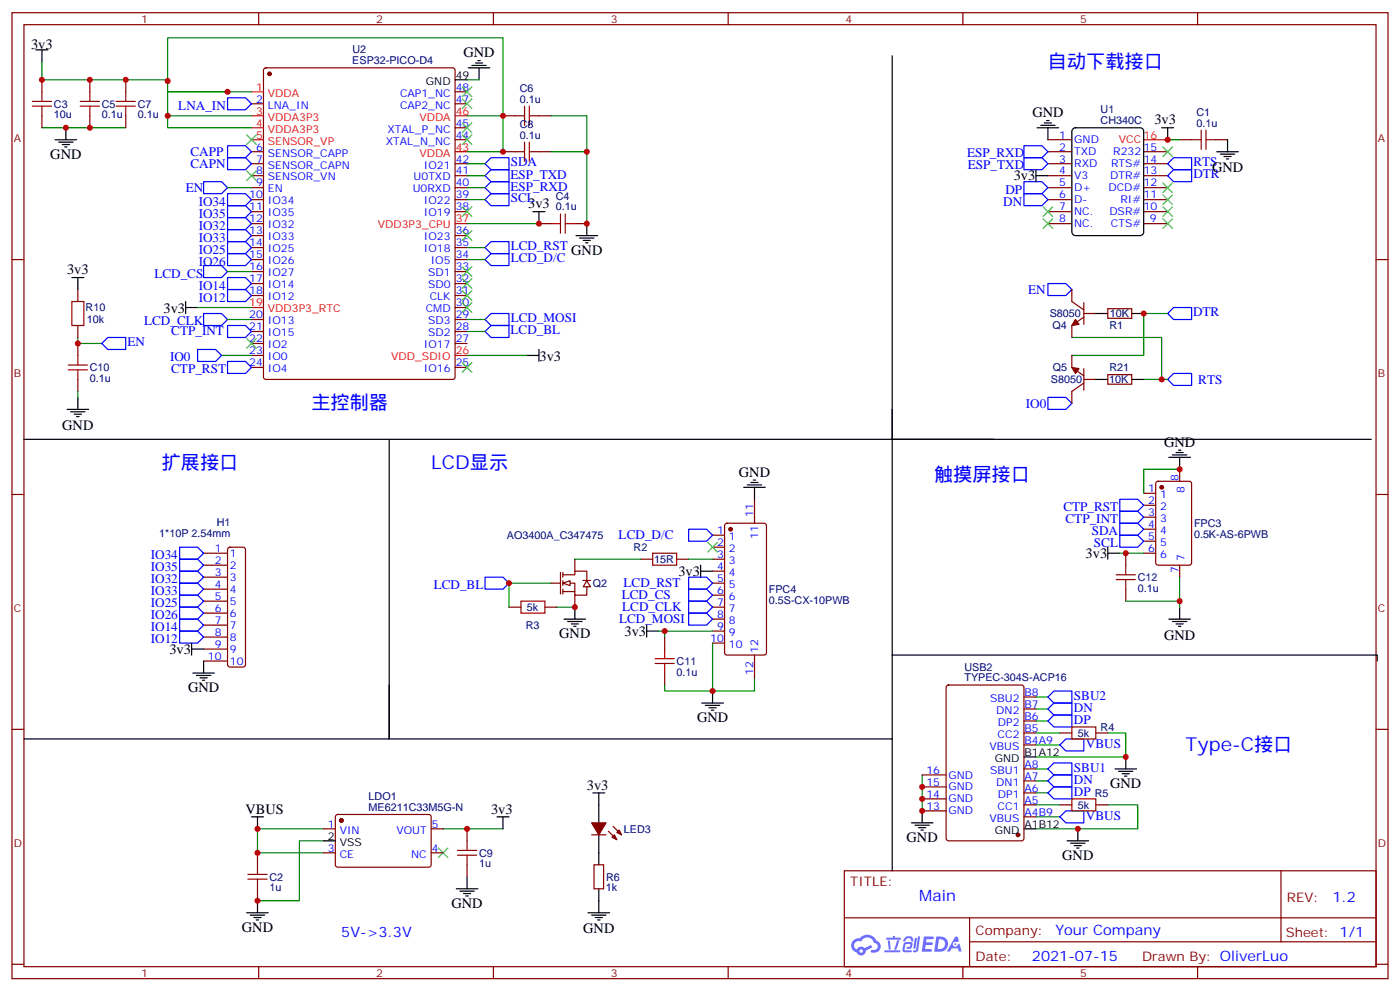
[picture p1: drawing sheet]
<svg xmlns="http://www.w3.org/2000/svg" width="412mm" height="292mm" viewBox="0 0 412 292" stroke-linecap="round" stroke-linejoin="round" font-family="sans-serif">
<g fill="none" stroke="#870000" stroke-width=".35">
<path d="M3.5 3.7h405.4v284.4h-405.4zM7.1 7.3h398.2v277.3h-398.2zM76.2 3.7v3.6M145.3 3.7v3.6M214.5 3.7v3.6M283.6 3.7v3.6M352.8 3.7v3.6M3.5 76.4h3.6M405.3 76.4h3.6M3.5 145.6h3.6M405.3 145.6h3.6M3.5 214.7h3.6"/>
<path d="M405.3 214.7h3.6M248.7 256.3h156.6v28.3h-156.6zM377.3 256.4v20.8M248.7 270.2h156.5M285.6 277.2h119.6M285.6 270.2v14.1M3.5 283.8h3.6M76.2 284.6v3.5M145.3 284.6v3.5M214.5 284.6v3.5M283.6 284.6v3.5M352.8 284.6v3.5"/>
<path d="M405.3 283.8h3.6"/>
</g>
<g fill="#5487ff">
<path d="M272.1 275.7h2.6l.3 .2-.1 .5-2 .1-.1 .9h1.6l.4 .4-.4 .4h-1.7l-.2 1.2h1.8l.3 .4-.2 .3h-2.9z"/>
<path d="M281.4 275.7h.7l.4 1.3-.7 .4a.74 .74 0 0 0-1.1 .3 .74 .74 0 0 0 .5 1 .74 .74 0 0 0 .9-.7l.5-.2 .7 2.3h-.9l-.2-.9h-1.9l-.5 .9h-.9z"/>
<path d="M269.5 276.1h.6l-.4 2.9a.31 .31 0 0 1-.3 .3 .31 .31 0 0 1-.3-.3z"/>
<path d="M270.4 275.6h.6l-.5 4a.89 .89 0 0 1-.7 .7 .89 .89 0 0 1-.9-.3l1-.5z"/>
<path d="M266.8 275.8l.6-.2 1.2 .1 .5 1.3-.6 .1-.4-.9-1 .1a.95 .95 0 0 1-1 .8l-.1-.2z"/>
<path d="M266.4 277.5l1.8-.2a1.04 1.04 0 0 1 .6 1.1 1.04 1.04 0 0 1-.8 .9h-.7a.29 .29 0 0 1-.3-.3 .29 .29 0 0 1 .3-.3h.7l.2-.8h-1.4l-.4 1.8h1.9a.29 .29 0 0 1 .3 .4 .29 .29 0 0 1-.3 .2h-2l-.4-.3 .2-2.1z"/>
<path d="M260.5 279.7h4.4a.3 .3 0 0 1 .3 .3 .3 .3 0 0 1-.3 .3h-4.3z"/>
<path d="M264.3 276.8h.6l-.5 1.7a1.02 1.02 0 0 1-.7 1.1l-.2-.3z"/>
<path d="M261.5 276.8h.6l.3 2.4-.3 .3-.3-.2z"/>
<path d="M261.1 276h1.9l.2-.5h.5l-.1 .5h1.5a.29 .29 0 0 1 .3 .3 .29 .29 0 0 1-.3 .3h-3.9z"/>
<path d="M275.8 275.7l-.6 4.4h1.4a2.27 2.27 0 0 0 2.7-2.2 2.27 2.27 0 0 0-2.7-2.2zM276.6 276.5a1.5 1.5 0 0 1 1.8 1.5 1.5 1.5 0 0 1-1.9 1.4h-.3z"/>
<path d="M251.4 276.8a2.09 2.09 0 0 0 1 3.6 1.37 1.37 0 0 0 1.5 .8 1.37 1.37 0 0 0 1.1-1.4l2-.9-.5-.7-1.8 .9a1.4 1.4 0 0 0-2.3 .4 1.32 1.32 0 0 1-.6-1.8 1.32 1.32 0 0 1 1.9-.5 2.02 2.02 0 0 1 2-1.2 2.02 2.02 0 0 1 1.8 1.6 1.09 1.09 0 0 1 1.1 1.3 1.09 1.09 0 0 1-1.6 .7 .41 .41 0 0 0-.5 .4 .41 .41 0 0 0 .4 .4 1.89 1.89 0 0 0 2.4-1.1 1.89 1.89 0 0 0-1.2-2.5 2.98 2.98 0 0 0-5-.6l-1 .2zM253.2 280a.52 .52 0 0 1 1 0 .52 .52 0 0 1-1 0z"/>
<circle cx="281.4" cy="277.9" r=".28"/>
</g>
<g fill="none" stroke="#000" stroke-width=".35">
<path d="M10.6 14.7h3.5M12.3 14.7v3.5M137.9 20h6.4M139 19.3h4.2M140.1 18.6h2.1M140.8 17.9h.7M141.1 20v3.5M262.8 16.4v112.9h-255.7M19.4 37.6v3.5M134.1 23.5h3.5M305.5 37.6h6.4M306.6 36.9h4.2"/>
<path d="M307.6 36.2h2.1M308.3 35.5h.7M308.7 37.6v3.5M316 38l.8-.4h19l.9 .4 .2 .7v29.6l-.5 .9-.6 .2h-19l-.9-.5-.2-.6v-29.6zM342.2 37.6h3.5M344 37.6v3.5M16.2 41.1h6.4M17.3 41.8h4.2M18.3 42.5h2.2M19 43.3h.8M305.2 51.7h3.5M305.2 50v3.5"/>
<path d="M358.4 44.7h6.4M359.5 45.4h4.2M360.5 46.1h2.2M361.2 46.8h.7M361.6 41.1v3.6M157 62.3h3.5M158.7 62.3v3.5M54.7 90.5h3.5M54.7 88.8v3.5M322.8 92.3h3.5M333.4 92.3h3.5M155.2 104.6h3.5"/>
<path d="M158.7 102.9v3.5M322.8 111.7h3.5M333.4 111.7h3.5M114.7 129.3v88.2h148.1M262.8 120.5v8.8h30M403.9 129.3h-141.1v127M262.8 192.8h142.9v1.8M114.7 201.6v15.9h-107.6M271.6 238.7v3.5M301.6 222.8h3.6M328.4 226.3h6.4M329.5 227h4.2"/>
<path d="M330.6 227.8h2.1M331.3 228.5h.7M331.6 222.8v3.5M74.1 240.5h3.5M75.8 240.5v3.5M95.2 247.5h3.6M137.6 258.1v3.5M146.4 240.5h3.5M148.2 240.5v3.5M268.5 242.2h6.3M269.5 242.9h4.3M270.6 243.6h2.1"/>
<path d="M271.3 244.3h.7M301.6 244h3.6M314.3 247.5h6.4M315.4 248.2h4.2M316.4 248.9h2.2M317.1 249.6h.8M317.5 244v3.5M72.7 268.7h6.3M73.7 269.4h4.3M74.8 270.1h2.1M75.5 270.8h.7M75.8 265.1v3.6"/>
<path d="M134.4 261.6h6.4M135.5 262.3h4.2M136.5 263h2.1M137.2 263.7h.7"/>
</g>
<g fill="none" stroke="#008700" stroke-width=".35">
<path d="M12.3 18.2v5.3h37.1v3.5h24.7M12.3 37.6h24.7M49.4 23.8v-12.7h98.8v23h-10.6M49.4 34.1h24.7M67 27h-17.6v10.6h24.7M137.6 23.5h3.5M148.2 34.1v10.6h-10.6M67 55.2h7.1M137.6 51.7h5.3M137.6 55.2h5.3M137.6 48.2h5.3M137.6 58.8h5.3"/>
<path d="M344 41.1h3.5M67 79.9h7.1M137.6 65.8h21.1M137.6 72.9h5.3M137.6 76.4h5.3M58.2 90.5h15.9M67 94.1h7.1M137.6 94.1h5.3M137.6 97.6h5.3M315.7 99.3h26.5v12.4M344 92.3h-7.1v12.3h-21.2M65.3 104.6h8.8"/>
<path d="M137.6 104.6h17.6M336.9 111.7h7.1M202.8 164.6h7.1M305.2 215.8h7M305.2 219.3h7M305.2 212.2h3.5M305.2 208.7h3.5M305.2 205.2h3.5M326.3 215.8h5.3v7h-26.4M271.6 228.1v10.6M305.2 236.9h7M305.2 233.4h3.5"/>
<path d="M305.2 229.9h3.5M305.2 226.3h3.5M326.3 236.9h8.8v7.1h-29.9M95.2 244h-19.4v7h19.4M95.2 247.5h-7v17.6h-12.4M130.5 244h17.7M305.2 240.5h7"/>
</g>
<g fill="none" stroke="#00f" stroke-width=".35">
<path d="M67 28.8h5.3l1.8 1.8-1.8 1.7h-5.3zM60 53.5h5.3l1.7 1.7-1.7 1.8h-5.3zM142.9 51.7l1.7-1.7h5.3v3.5h-5.3zM142.9 55.2l1.7-1.7h5.3v3.5h-5.3zM142.9 48.2l1.7-1.8h5.3v3.6h-5.3zM144.6 57h5.3v3.5h-5.3l-1.7-1.7zM301.6 42.9h5.3l1.8 1.8-1.8 1.7h-5.3zM301.6 46.4h5.3l1.8 1.8-1.8 1.8h-5.3zM301.6 53.5h5.3l1.8 1.7-1.8 1.8h-5.3zM301.6 57h5.3l1.8 1.8-1.8 1.7h-5.3zM344 51.7l1.7-1.7h5.3v3.5h-5.3zM345.7 46.4h5.3v3.6h-5.3l-1.7-1.8z"/>
<path d="M60 78.2h5.3l1.7 1.7-1.7 1.8h-5.3zM142.9 72.9l1.7-1.8h5.3v3.5h-5.3zM144.6 74.6h5.3v3.6h-5.3l-1.7-1.8zM60 92.3h5.3l1.7 1.8-1.7 1.7h-5.3zM142.9 94.1l1.7-1.8h5.3v3.5h-5.3zM142.9 97.6l1.7-1.8h5.3v3.5h-5.3zM308.7 83.5h5.3l1.7 1.7-1.7 1.8h-5.3zM345.7 90.5h5.3v3.6h-5.3l-1.7-1.8zM58.2 102.9h5.3l1.8 1.7-1.8 1.8h-5.3zM308.7 117h5.3l1.7 1.7-1.7 1.8h-5.3zM345.7 109.9h5.3v3.6h-5.3l-1.7-1.8zM308.7 212.2l1.7-1.7h5.3v3.5h-5.3z"/>
<path d="M308.7 205.2l1.7-1.8h5.3v3.5h-5.3zM310.4 206.9h5.3v3.6h-5.3l-1.7-1.8zM314 217.5h5.3v3.6h-5.3l-1.8-1.8zM308.7 233.4l1.7-1.8h5.3v3.6h-5.3zM308.7 229.9l1.7-1.8h5.3v3.5h-5.3zM308.7 226.3l1.7-1.7h5.3v3.5h-5.3zM312.2 240.5l1.8-1.8h5.3v3.5h-5.3z"/>
</g>
<g fill="none" stroke="#870000" stroke-width=".35">
<path d="M12.3 23.5v3.5M12.3 34.1v3.5M26.5 23.5v3.5M26.5 34.1v3.5M37 23.5v3.5M37 34.1v3.5M74.1 30.6h3.5M77.8 20.2l.5-.2h55l.7 .4 .1 90.6-.5 .6-55.3 .1-.6-.5-.1-90.5zM134.1 30.6h3.5M134.1 37.6h3.5M134.1 27h3.5M74.1 44.7h3.5"/>
<path d="M74.1 48.2h3.5M74.1 51.7h3.5M74.1 55.2h3.5M74.1 58.8h3.5M134.1 48.2h3.5M134.1 51.7h3.5M134.1 55.2h3.5M134.1 58.8h3.5M134.1 41.1h3.5M308.7 44.7h7M308.7 48.2h7M308.7 51.7h7"/>
<path d="M308.7 55.2h7M308.7 58.8h7M308.7 41.1h7M336.9 44.7h7.1M336.9 48.2h7.1M336.9 51.7h7.1M336.9 55.2h7.1M336.9 58.8h7.1M347.5 41.1h3.5M358.1 41.1h3.5M74.1 62.3h3.5M74.1 65.8h3.5"/>
<path d="M74.1 69.4h3.5M74.1 72.9h3.5M74.1 76.4h3.5M74.1 79.9h3.5M134.1 62.3h3.5M134.1 69.4h3.5M134.1 72.9h3.5M134.1 76.4h3.5M134.1 79.9h3.5M308.7 62.3h7M308.7 65.8h7M336.9 62.3h7.1"/>
<path d="M336.9 65.8h7.1M74.1 83.5h3.5M74.1 87h3.5M74.1 94.1h3.5M74.1 97.6h3.5M134.1 83.5h3.5M134.1 87h3.5M134.1 94.1h3.5M134.1 97.6h3.5M134.1 90.5h3.5M315.7 85.2v3.6l3.6 2.4M319.3 92.3h3.5"/>
<path d="M319.3 93.3l-3.6 2.5v3.5M319.3 89.1v6.4M326.3 90.9h7.1v2.8h-7.1zM74.1 101.1h3.5M74.1 104.6h3.5M74.1 108.2h3.5M134.1 101.1h3.5M134.1 108.2h3.5M315.7 104.6v3.6l3.6 2.4M319.3 112.7l-3.6 2.5v3.5M319.3 108.5v6.4M319.3 111.7h3.5"/>
<path d="M326.3 110.3h7.1v2.8h-7.1zM347.5 138.1v3.6M209.9 157.6h3.5M213.7 154.2l.4-.2h11l.6 .5 .1 37.6-.5 .7h-11.2l-.6-.4-.1-37.7zM222.2 147v7M336.9 145.2h3.5M336.9 148.7h3.5M336.9 152.3h3.5M336.9 155.8h3.5M336.9 159.3h3.5M340.7 141.9l.4-.2h9.2l.7 .4v23.6l-.4 .6-9.5 .1-.6-.5-.1-23.5zM162.3 171.7h2.8"/>
<path d="M165.1 168.5v6.3M165.8 171.7h3.5v3.5h3.6v-2.5M165.8 169.2h3.5v-1.1h3.6v2.9M165.8 168.5v1.4M165.8 171v1.4M165.8 173.4v1.4M165.8 174.1h3.5M169.3 164.6v3.5M169.3 175.2v3.5M171.7 170.9h2.2M172.9 171l1 1.7h-2.1zM188.7 164.6h3.6"/>
<path d="M199.3 164.6h3.5M209.9 161.1h3.5M209.9 164.6h3.5M209.9 168.1h3.5M209.9 171.7h3.5M209.9 175.2h3.5M209.9 178.7h3.5M336.9 162.8h3.5M347.5 166.4v3.5M209.9 182.2h3.5M209.9 185.8h3.5M209.9 189.3h3.5"/>
<path d="M222.2 192.8v7.1M278.9 201.9l.5-.3h21.5l.7 .5v44.7l-.4 .7h-21.8l-.7-.5v-44.6zM301.6 219.3h3.6M301.6 215.8h3.6M301.6 212.2h3.6M301.6 208.7h3.6M301.6 205.2h3.6M99 240l.5-.3 27.1 .1 .4 .7-.1 14.3-.6 .5-27.1-.1-.4-.6v-14.1zM271.6 238.7h7.1M271.6 235.2h7.1M271.6 231.6h7.1M271.6 228.1h7.1"/>
<path d="M301.6 236.9h3.6M301.6 233.4h3.6M301.6 229.9h3.6M301.6 226.3h3.6M75.8 251v3.6M95.2 244h3.6M95.2 251h3.6M127 244h3.5M127 251h3.5M137.6 244v3.5M137.6 254.6v3.5M301.6 240.5h3.6"/>
<path d="M75.8 261.6v3.5"/>
</g>
<g fill="#870000" stroke="#870000" stroke-width=".35">
<path d="M316.8 94.1l1.1 1.4-2.2 .3z"/>
<path d="M315.7 108.2l2.2 .3-1.1 1.4z"/>
<circle cx="299.9" cy="245.7" r=".53"/>
<circle cx="79.4" cy="21.7" r=".53"/>
<circle cx="100.5" cy="241.5" r=".53"/>
<circle cx="342.2" cy="143.4" r=".53"/>
<circle cx="215.2" cy="155.8" r=".53"/>
</g>
<path d="M74.1 27h3.5M74.1 34.1h3.5M74.1 37.6h3.5M134.1 34.1h3.5M74.1 41.1h3.5M134.1 44.7h3.5M336.9 41.1h7.1M134.1 65.8h3.5M74.1 90.5h3.5M134.1 104.6h3.5" fill="none" stroke="#f00" stroke-width=".35"/>
<g fill="none" stroke="#3c3" stroke-width=".35">
<path d="M72.7 39.7l2.8 2.8M75.5 39.7l-2.8 2.8M136.2 25.6l2.8 2.8M136.2 29.1l2.8 2.9M136.2 36.2l2.8 2.8M136.2 39.7l2.8 2.8M139 25.6l-2.8 2.8M139 29.1l-2.8 2.9M139 36.2l-2.8 2.8M139 39.7l-2.8 2.8M72.7 50.3l2.8 2.8M75.5 50.3l-2.8 2.8"/>
<path d="M342.5 57.4l2.9 2.8M342.5 53.8l2.9 2.9M342.5 43.3l2.9 2.8M345.4 57.4l-2.9 2.8M345.4 53.8l-2.9 2.9M345.4 43.3l-2.9 2.8M307.3 60.9l2.8 2.8M307.3 64.4l2.8 2.8M310.1 60.9l-2.8 2.8M310.1 64.4l-2.8 2.8M342.5 64.4l2.9 2.8M342.5 60.9l2.9 2.8"/>
<path d="M345.4 64.4l-2.9 2.8M345.4 60.9l-2.9 2.8M136.2 85.6l2.8 2.8M136.2 89.1l2.8 2.8M139 85.6l-2.8 2.8M139 89.1l-2.8 2.8M208.5 159.7l2.8 2.8M211.3 159.7l-2.8 2.8M129.1 249.6l2.8 2.8M131.9 249.6l-2.8 2.8"/>
</g>
<g fill="none" stroke="#a10000" stroke-width=".35">
<path d="M9.5 31.3h5.7M9.5 29.8h5.7M12.3 27v2.8M12.3 31.3v2.8M23.6 31.3h5.7M23.6 29.8h5.7M26.5 27v2.8M26.5 31.3v2.8M34.2 31.3h5.7M34.2 29.8h5.7M37 27v2.8M37 31.3v2.8"/>
<path d="M353.8 38.3v5.7M355.2 38.3v5.7M351 41.1h2.8M355.2 41.1h2.9M192.3 162.8h7v3.6h-7zM73 258.8h5.7M73 257.4h5.7M75.8 254.6v2.8M75.8 258.8v2.8M134.8 251.7h5.6M134.8 250.3h5.6M137.6 247.5v2.8"/>
<path d="M137.6 251.7v2.9"/>
</g>
<path d="M165.8 171.7l2.1-.7v1.4z" fill="#fff" stroke="#870000" stroke-width=".35"/>
<g fill="none" stroke="#008700" stroke-width=".35">
<path d="M162.3 34.1h10.6v31.7M162.3 44.7h10.6M22.9 99.3v1.8h7.1M22.9 115.2v1.8M347.5 138.1h-10.6v7.1M162.3 171.7h-12.4v7M164 178.7h5.3M169.3 164.6h19.4M329.8 162.8h7.1M331.6 177h15.9M347.5 169.9v8.8M194 185.8h15.9"/>
<path d="M195.8 185.8v1.7M209.9 189.3v14.1h12.3v-3.5M195.8 201.6v1.8h14.1"/>
</g>
<g fill="none" stroke="#000" stroke-width=".35">
<path d="M169.7 69.4h6.3M170.7 70.1h4.3M171.8 70.8h2.1M172.5 71.5h.7M172.9 65.8v3.6M21.2 81.7h3.5M22.9 81.7v3.5M22.9 117v3.5M19.8 120.5h6.3M20.8 121.2h4.2M21.9 121.9h2.1M22.6 122.6h.7"/>
<path d="M344.3 134.6h6.4M345.4 133.9h4.2M346.4 133.2h2.1M347.1 132.5h.7M347.5 134.6v3.5M219.1 143.4h6.3M220.1 142.7h4.3M221.2 142h2.1M221.9 141.3h.7M222.2 143.4v3.6M169.3 178.7v3.5M206.4 168.1h3.5"/>
<path d="M206.4 166.4v3.5M326.3 162.8h3.5M326.3 161.1v3.5M347.5 178.7v3.5M56.4 191.1h3.6M56.4 189.3v3.5M56.8 198.1h6.3M57.9 198.8h4.2M58.9 199.5h2.1M60 194.6v3.5M166.2 182.2h6.3M167.2 183h4.2"/>
<path d="M168.3 183.7h2.1M169 184.4h.7M190.5 185.8h3.5M190.5 184v3.5M344.3 182.2h6.4M345.4 183h4.2M346.4 183.7h2.1M347.1 184.4h.7M59.6 200.2h.7M206.7 206.9h6.4M207.8 207.6h4.2M208.8 208.4h2.2"/>
<path d="M209.5 209.1h.8M209.9 203.4v3.5M174.6 233.4h3.6M176.4 233.4v8.8M176.4 245.7v8.9M173.2 268.7h6.4M174.3 269.4h4.2M175.3 270.1h2.1M176 270.8h.7M176.4 261.6v7.1"/>
</g>
<g fill="none" stroke="#a10000" stroke-width=".35">
<path d="M151.7 34.1h2.8M154.5 31.3v5.6M155.9 31.3v5.6M155.9 34.1h2.8M151.7 44.7h2.8M154.5 41.8v5.7M155.9 41.8v5.7M155.9 44.7h2.8M162.3 65.8h2.8M165.1 63v5.7M166.5 63v5.7M166.5 65.8h2.8"/>
<path d="M21.2 88.8h3.5v7h-3.5zM20.1 108.9h5.7M20.1 107.5h5.7M22.9 104.6v2.9M22.9 108.9v2.8M153.5 177h7v3.5h-7zM328.8 170.6h5.6M328.8 169.2h5.6M331.6 166.4v2.8M331.6 170.6v2.8M193 195.3h5.6M193 193.9h5.6"/>
<path d="M195.8 191.1v2.8M195.8 195.3v2.8M315.7 214h7.1v3.5h-7.1zM315.7 235.2h7.1v3.5h-7.1z"/>
</g>
<g fill="none" stroke="#870000" stroke-width=".35">
<path d="M148.2 34.1h3.5M158.7 34.1h3.6M148.2 44.7h3.5M158.7 44.7h3.6M158.7 65.8h3.6M169.3 65.8h3.6M22.9 85.2v3.6M22.9 95.8v3.5M22.9 101.1v3.5M22.9 111.7v3.5M60 162.8h7M60 166.4h7"/>
<path d="M60 169.9h7M60 173.4h7M60 177h7M67.3 161.3l.4-.2h3.9l.5 .2 .2 .5v33.9l-.2 .4-.5 .3h-3.9l-.5-.3-.2-.4v-33.9zM149.9 178.7h3.6M160.5 178.7h3.5M331.6 162.8v3.6M331.6 173.4v3.6M60 180.5h7M60 184h7M60 187.5h7M60 191.1h7"/>
<path d="M60 194.6h7M195.8 187.5v3.6M195.8 198.1v3.5M312.2 215.8h3.5M322.8 215.8h3.5M312.2 236.9h3.5M322.8 236.9h3.5M174.3 245.7h4.2M175 254.6h2.8v7h-2.8zM179.2 244.7l2.5 2.5M180.6 243.3l2.5 2.4"/>
</g>
<g fill="none" stroke="#00f" stroke-width=".35">
<path d="M67 57h5.3l1.8 1.8-1.8 1.7h-5.3zM67 42.9h5.3l1.8 1.8-1.8 1.7h-5.3zM67 46.4h5.3l1.8 1.8-1.8 1.8h-5.3zM67 64.1h5.3l1.8 1.7-1.8 1.8h-5.3zM67 67.6h5.3l1.8 1.8-1.8 1.7h-5.3zM67 60.5h5.3l1.8 1.8-1.8 1.8h-5.3zM67 71.1h5.3l1.8 1.8-1.8 1.7h-5.3zM67 74.6h5.3l1.8 1.8-1.8 1.8h-5.3zM67 95.8h5.3l1.8 1.8-1.8 1.7h-5.3zM67 85.2h5.3l1.8 1.8-1.8 1.8h-5.3zM67 81.7h5.3l1.8 1.8-1.8 1.7h-5.3zM30 101.1l1.7-1.8h5.3v3.6h-5.3z"/>
<path d="M67 106.4h5.3l1.8 1.8-1.8 1.7h-5.3zM202.8 155.8h5.3l1.8 1.8-1.8 1.7h-5.3zM329.8 147h5.3l1.8 1.7-1.8 1.8h-5.3zM329.8 150.5h5.3l1.8 1.8-1.8 1.7h-5.3zM329.8 154h5.3l1.8 1.8-1.8 1.8h-5.3zM329.8 157.6h5.3l1.8 1.7-1.8 1.8h-5.3zM52.9 161.1h5.3l1.8 1.7-1.8 1.8h-5.3zM52.9 164.6h5.3l1.8 1.8-1.8 1.7h-5.3zM52.9 168.1h5.3l1.8 1.8-1.8 1.8h-5.3zM52.9 171.7h5.3l1.8 1.7-1.8 1.8h-5.3zM52.9 175.2h5.3l1.8 1.8-1.8 1.7h-5.3zM52.9 178.7h5.3l1.8 1.8-1.8 1.7h-5.3z"/>
<path d="M142.9 169.9h5.3l1.7 1.8-1.7 1.7h-5.3zM202.8 169.9h5.3l1.8 1.8-1.8 1.7h-5.3zM202.8 173.4h5.3l1.8 1.8-1.8 1.8h-5.3zM202.8 177h5.3l1.8 1.7-1.8 1.8h-5.3zM52.9 182.2h5.3l1.8 1.8-1.8 1.8h-5.3zM52.9 185.8h5.3l1.8 1.7-1.8 1.8h-5.3zM202.8 180.5h5.3l1.8 1.7-1.8 1.8h-5.3z"/>
</g>
<g fill="#870000" stroke="#870000" stroke-width=".35">
<path d="M174.3 242.2h4.2l-2.1 3.5z"/>
<path d="M180.3 246.5l.7-.8 .7 1.5z"/>
<path d="M181.7 245l.7-.7 .7 1.4z"/>
</g>
<path d="M136.2 78.5l2.8 2.9M136.2 60.9l2.8 2.8M136.2 67.9l2.8 2.9M139 78.5l-2.8 2.9M139 60.9l-2.8 2.8M139 67.9l-2.8 2.9M72.7 99.7l2.8 2.8M75.5 99.7l-2.8 2.8M136.2 82.1l2.8 2.8M139 82.1l-2.8 2.8M136.2 106.8l2.8 2.8M139 106.8l-2.8 2.8" fill="none" stroke="#3c3" stroke-width=".35"/>
<g fill="#c00">
<circle cx="271.6" cy="238.7" r=".88"/>
<circle cx="271.6" cy="231.6" r=".88"/>
<circle cx="271.6" cy="235.2" r=".88"/>
<circle cx="67" cy="27" r=".88"/>
<circle cx="148.2" cy="34.1" r=".88"/>
<circle cx="19.4" cy="37.6" r=".88"/>
<circle cx="49.4" cy="34.1" r=".88"/>
<circle cx="49.4" cy="23.8" r=".88"/>
<circle cx="75.8" cy="244" r=".88"/>
<circle cx="26.5" cy="23.5" r=".88"/>
<circle cx="12.3" cy="23.5" r=".88"/>
<circle cx="75.8" cy="265.1" r=".88"/>
<circle cx="75.8" cy="251" r=".88"/>
<circle cx="137.6" cy="244" r=".88"/>
<circle cx="37" cy="23.5" r=".88"/>
<circle cx="26.5" cy="37.6" r=".88"/>
<circle cx="344" cy="41.1" r=".88"/>
<circle cx="342.2" cy="111.7" r=".88"/>
<circle cx="336.9" cy="92.3" r=".88"/>
<circle cx="169.3" cy="178.7" r=".88"/>
<circle cx="149.9" cy="171.7" r=".88"/>
<circle cx="331.6" cy="222.8" r=".88"/>
<circle cx="317.5" cy="244" r=".88"/>
<circle cx="347.5" cy="138.1" r=".88"/>
<circle cx="158.8" cy="65.8" r=".88"/>
<circle cx="148.2" cy="44.7" r=".88"/>
<circle cx="172.9" cy="65.8" r=".88"/>
<circle cx="172.9" cy="44.7" r=".88"/>
<circle cx="22.9" cy="101.1" r=".88"/>
<circle cx="209.9" cy="203.4" r=".88"/>
<circle cx="195.8" cy="185.8" r=".88"/>
<circle cx="331.6" cy="162.8" r=".88"/>
<circle cx="347.5" cy="177" r=".88"/>
</g>
<g font-size="5.6" fill="#00f">
<text x="308.7" y="20">自动下载接口</text>
<text x="91.7" y="120.5">主控制器</text>
<text x="47.6" y="138.1">扩展接口</text>
<text x="127" y="138.1">LCD显示</text>
<text x="275.2" y="141.7">触摸屏接口</text>
<text x="349.2" y="221.1">Type-C接口</text>
</g>
<text font-size="4.6" fill="#00f" x="270.8" y="265.4">Main</text>
<g font-size="4.2">
<text x="9.2" y="14.4">3v3</text>
<text x="136.5" y="16.8">GND</text>
<text x="304.1" y="34.4">GND</text>
<text x="340.1" y="36.4">3v3</text>
<text x="14.8" y="46.8">GND</text>
<text x="298.6" y="53.1">3v3</text>
<text x="357" y="50.7">GND</text>
<text x="155.6" y="61.2">3v3</text>
<text x="168.3" y="75">GND</text>
<text x="19.8" y="80.7">3v3</text>
<text x="48.2" y="92">3v3</text>
<text x="158.9" y="106.1">3v3</text>
<text x="18.3" y="126.5">GND</text>
<text x="342.9" y="131.4">GND</text>
<text x="217.7" y="140.3">GND</text>
<text x="319.8" y="164.3">3v3</text>
<text x="199.8" y="169.5">3v3</text>
<text x="164.7" y="187.9">GND</text>
<text x="184" y="187.2">3v3</text>
<text x="342.9" y="188.3">GND</text>
<text x="49.9" y="192.5">3v3</text>
<text x="55.4" y="203.8">GND</text>
<text x="205.3" y="212.6">GND</text>
<text x="172.9" y="232.7">3v3</text>
<text x="327" y="232">GND</text>
<text x="72.3" y="239.7">VBUS</text>
<text x="144.6" y="239.7">3v3</text>
<text x="267.1" y="247.9">GND</text>
<text x="312.9" y="253.2">GND</text>
<text x="133" y="267.3">GND</text>
<text x="71.3" y="274.3">GND</text>
<text x="171.8" y="274.8">GND</text>
</g>
<g font-size="4.2" fill="#00f">
<text x="392.5" y="265.6">1.2</text>
<text x="100.5" y="275.7">5V-&gt;3.3V</text>
<text x="310.9" y="275.2">Your Company</text>
<text x="304" y="283">2021-07-15</text>
</g>
<g font-size="3.9" fill="#00f">
<text x="52.5" y="32.3">LNA_IN</text>
<text x="56.1" y="46">CAPP</text>
<text x="284.9" y="46.3">ESP_RXD</text>
<text x="56.1" y="49.5">CAPN</text>
<text x="150.4" y="52.6">ESP_TXD</text>
<text x="150.4" y="49">SDA</text>
<text x="285.1" y="49.8">ESP_TXD</text>
<text x="351.5" y="48.9">RTS</text>
<text x="351.5" y="52.4">DTR</text>
<text x="54.8" y="56.5">EN</text>
<text x="150.4" y="56.1">ESP_RXD</text>
<text x="150.4" y="59.6">SCL</text>
<text x="296.2" y="57">DP</text>
<text x="58.5" y="60.5">IO34</text>
<text x="58.5" y="64.1">IO35</text>
<text x="295.5" y="60.5">DN</text>
<text x="58.5" y="67.6">IO32</text>
<text x="58.5" y="71.1">IO33</text>
<text x="58.5" y="74.6">IO25</text>
<text x="150.4" y="73.7">LCD_RST</text>
<text x="150.4" y="77.2">LCD_D/C</text>
<text x="45.5" y="81.7">LCD_CS</text>
<text x="58.5" y="78.2">IO26</text>
<text x="58.5" y="88.8">IO12</text>
<text x="58.5" y="85.2">IO14</text>
<text x="302.8" y="86.5">EN</text>
<text x="42.4" y="95.8">LCD_CLK</text>
<text x="150.4" y="94.8">LCD_MOSI</text>
<text x="351.4" y="93.1">DTR</text>
<text x="37.5" y="101.9">EN</text>
<text x="50.5" y="98.7">CTP_INT</text>
<text x="150.4" y="98.3">LCD_BL</text>
<text x="50.1" y="106.3">IO0</text>
<text x="50.4" y="109.9">CTP_RST</text>
<text x="353" y="112.9">RTS</text>
<text x="302.2" y="120">IO0</text>
<text x="313.3" y="150.5">CTP_RST</text>
<text x="313.9" y="154">CTP_INT</text>
<text x="182.2" y="158.8">LCD_D/C</text>
<text x="321.6" y="157.6">SDA</text>
<text x="322.3" y="161.1">SCL</text>
<text x="44.4" y="164.6">IO34</text>
<text x="44.4" y="168.1">IO35</text>
<text x="44.4" y="171.7">IO32</text>
<text x="127.8" y="173.4">LCD_BL</text>
<text x="183.7" y="172.9">LCD_RST</text>
<text x="44.4" y="175.2">IO33</text>
<text x="44.4" y="178.7">IO25</text>
<text x="183.1" y="176.4">LCD_CS</text>
<text x="183.3" y="180">LCD_CLK</text>
<text x="44.4" y="182.2">IO26</text>
<text x="44.4" y="185.8">IO14</text>
<text x="182.3" y="183.5">LCD_MOSI</text>
<text x="44.4" y="189.3">IO12</text>
<text x="316.3" y="209.6">DN</text>
<text x="316.3" y="206">SBU2</text>
<text x="316.3" y="213.1">DP</text>
<text x="319.9" y="220.1">VBUS</text>
<text x="316.3" y="227.2">SBU1</text>
<text x="316.3" y="230.7">DN</text>
<text x="316.3" y="234.3">DP</text>
<text x="319.9" y="241.3">VBUS</text>
</g>
<g font-size="3.9" fill="#800">
<text x="250.5" y="260.9">TITLE:</text>
<text x="379.1" y="265.6">REV:</text>
<text x="287.4" y="275.1">Company:</text>
<text x="378.7" y="275.7">Sheet: 1/1</text>
<text x="287.4" y="282.8">Date:</text>
<text x="336.4" y="282.9">Drawn By: OliverLuo</text>
</g>
<g font-size="3.2" fill="#800">
<text x="41.6" y="6.7">1</text>
<text x="110.8" y="6.7">2</text>
<text x="179.9" y="6.7">3</text>
<text x="249.1" y="6.7">4</text>
<text x="318.2" y="6.7">5</text>
<text x="4.1" y="41.8">A</text>
<text x="405.9" y="41.8">A</text>
<text x="4.1" y="111">B</text>
<text x="405.9" y="111">B</text>
<text x="4.1" y="180.1">C</text>
<text x="405.9" y="180.1">C</text>
<text x="4.1" y="249.3">D</text>
<text x="405.9" y="249.3">D</text>
<text x="41.6" y="287.5">1</text>
<text x="110.8" y="287.5">2</text>
<text x="179.9" y="287.5">3</text>
<text x="249.1" y="287.5">4</text>
<text x="318.2" y="287.5">5</text>
</g>
<g font-size="3.2" fill="#000080">
<text x="103.8" y="15.5">U2</text>
<text x="103.8" y="18.7">ESP32-PICO-D4</text>
<text x="153.1" y="27">C6</text>
<text x="15.9" y="34.8">10u</text>
<text x="15.9" y="31.8">C3</text>
<text x="30" y="34.8">0.1u</text>
<text x="30" y="31.8">C5</text>
<text x="40.6" y="34.8">0.1u</text>
<text x="40.6" y="31.8">C7</text>
<text x="153.1" y="30.2">0.1u</text>
<text x="324.2" y="33.2">U1</text>
<text x="352.4" y="34.1">C1</text>
<text x="153.1" y="40.8">0.1u</text>
<text x="153.1" y="37.6">C8</text>
<text x="324.2" y="36.4">CH340C</text>
<text x="352.4" y="37.3">0.1u</text>
<text x="163.7" y="58.8">C4</text>
<text x="163.7" y="61.9">0.1u</text>
<text x="25.2" y="91.7">R10</text>
<text x="25.5" y="95.2">10k</text>
<text x="309.2" y="93.4">S8050</text>
<text x="326.9" y="93.4">10K</text>
<text x="310" y="96.9">Q4</text>
<text x="326.8" y="96.9">R1</text>
<text x="26.5" y="112.5">0.1u</text>
<text x="26.5" y="109.3">C10</text>
<text x="309.6" y="112.8">S8050</text>
<text x="310.2" y="109.3">Q5</text>
<text x="326.8" y="112.8">10K</text>
<text x="326.8" y="109.3">R21</text>
<text x="63.8" y="154.9">H1</text>
<text x="351.7" y="155.1">FPC3</text>
<text x="46.9" y="158.1">1*10P 2.54mm</text>
<text x="149.3" y="158.6">AO3400A_C347475</text>
<text x="351.7" y="158.3">0.5K-AS-6PWB</text>
<text x="186.6" y="162.2">R2</text>
<text x="192.7" y="165.8">15R</text>
<text x="174.6" y="172.8">Q2</text>
<text x="335.1" y="171.1">C12</text>
<text x="155.2" y="179.9">5k</text>
<text x="226.5" y="177.7">0.5S-CX-10PWB</text>
<text x="226.5" y="174.6">FPC4</text>
<text x="335.1" y="174.2">0.1u</text>
<text x="154.9" y="185.2">R3</text>
<text x="199.3" y="195.8">C11</text>
<text x="284.1" y="197.5">USB2</text>
<text x="199.3" y="198.9">0.1u</text>
<text x="284.1" y="200.6">TYPEC-304S-ACP16</text>
<text x="324.2" y="215.2">R4</text>
<text x="317.5" y="216.9">5k</text>
<text x="108.6" y="238.7">ME6211C33M5G-N</text>
<text x="108.6" y="235.5">LDO1</text>
<text x="317.5" y="238.1">5k</text>
<text x="322.5" y="234.6">R5</text>
<text x="183.8" y="245.1">LED3</text>
<text x="141.1" y="255.3">1u</text>
<text x="141.1" y="252.2">C9</text>
<text x="79.4" y="262.4">1u</text>
<text x="79.4" y="259.2">C2</text>
<text x="178.5" y="262.4">1k</text>
<text x="178.5" y="259.2">R6</text>
</g>
<g font-size="3.2">
<text x="134.2" y="23.1">49</text>
<text x="125.5" y="24.9">GND</text>
<text x="293" y="224.2">GND</text>
<text x="301.8" y="222.5">B1A12</text>
<text x="293" y="245.4">GND</text>
<text x="301.8" y="243.6">A1B12</text>
<text x="96.6" y="247.2">2</text>
<text x="100.1" y="248.9">VSS</text>
</g>
<g font-size="3.2" fill="#f00">
<text x="75.4" y="26.7">1</text>
<text x="78.9" y="28.4">VDDA</text>
<text x="75.4" y="33.7">3</text>
<text x="78.9" y="35.5">VDDA3P3</text>
<text x="123.5" y="35.5">VDDA</text>
<text x="134.2" y="33.7">46</text>
<text x="75.4" y="37.3">4</text>
<text x="75.4" y="40.8">5</text>
<text x="78.9" y="39">VDDA3P3</text>
<text x="336.9" y="40.8">16</text>
<text x="78.9" y="42.5">SENSOR_VP</text>
<text x="123.5" y="46.1">VDDA</text>
<text x="134.2" y="44.3">43</text>
<text x="329.6" y="42.2">VCC</text>
<text x="134.2" y="65.5">37</text>
<text x="111.3" y="67.2">VDD3P3_CPU</text>
<text x="73.4" y="90.2">19</text>
<text x="78.9" y="91.9">VDD3P3_RTC</text>
<text x="115.2" y="106">VDD_SDIO</text>
<text x="134.2" y="104.3">26</text>
</g>
<g font-size="3.2" fill="#00f">
<text x="117.8" y="28.4">CAP1_NC</text>
<text x="134.2" y="26.7">48</text>
<text x="75.4" y="30.2">2</text>
<text x="78.9" y="32">LNA_IN</text>
<text x="117.8" y="32">CAP2_NC</text>
<text x="134.2" y="30.2">47</text>
<text x="114.1" y="39">XTAL_P_NC</text>
<text x="134.2" y="40.8">44</text>
<text x="134.2" y="37.3">45</text>
<text x="312" y="40.8">1</text>
<text x="75.4" y="44.3">6</text>
<text x="75.4" y="47.8">7</text>
<text x="78.9" y="46.1">SENSOR_CAPP</text>
<text x="113.7" y="42.5">XTAL_N_NC</text>
<text x="134.2" y="47.8">42</text>
<text x="312" y="47.8">3</text>
<text x="312" y="44.3">2</text>
<text x="316.4" y="45.7">TXD</text>
<text x="316.4" y="42.2">GND</text>
<text x="327.9" y="45.7">R232</text>
<text x="336.9" y="44.3">15</text>
<text x="336.9" y="47.8">14</text>
<text x="75.4" y="51.4">8</text>
<text x="78.9" y="49.6">SENSOR_CAPN</text>
<text x="78.9" y="53.1">SENSOR_VN</text>
<text x="121.8" y="53.1">U0TXD</text>
<text x="124.9" y="49.6">IO21</text>
<text x="134.2" y="51.4">41</text>
<text x="312" y="51.4">4</text>
<text x="316.4" y="52.8">V3</text>
<text x="316.4" y="49.2">RXD</text>
<text x="327" y="52.8">DTR#</text>
<text x="327.3" y="49.2">RTS#</text>
<text x="336.9" y="51.4">13</text>
<text x="73.4" y="58.4">10</text>
<text x="75.4" y="54.9">9</text>
<text x="78.9" y="56.7">EN</text>
<text x="121.6" y="56.7">U0RXD</text>
<text x="134.2" y="58.4">39</text>
<text x="134.2" y="54.9">40</text>
<text x="312" y="58.4">6</text>
<text x="312" y="54.9">5</text>
<text x="316.4" y="59.8">D-</text>
<text x="316.4" y="56.3">D+</text>
<text x="326.5" y="56.3">DCD#</text>
<text x="330.1" y="59.8">RI#</text>
<text x="336.9" y="54.9">12</text>
<text x="336.9" y="58.4">11</text>
<text x="73.4" y="61.9">11</text>
<text x="73.4" y="65.5">12</text>
<text x="78.9" y="60.2">IO34</text>
<text x="78.9" y="63.7">IO35</text>
<text x="124.9" y="63.7">IO19</text>
<text x="124.9" y="60.2">IO22</text>
<text x="134.2" y="61.9">38</text>
<text x="312" y="65.5">8</text>
<text x="312" y="61.9">7</text>
<text x="316.4" y="63.4">NC.</text>
<text x="326.8" y="63.4">DSR#</text>
<text x="336.9" y="61.9">10</text>
<text x="338.7" y="65.5">9</text>
<text x="73.4" y="69">13</text>
<text x="78.9" y="67.2">IO32</text>
<text x="78.9" y="70.8">IO33</text>
<text x="124.9" y="70.8">IO23</text>
<text x="134.2" y="69">36</text>
<text x="316.4" y="66.9">NC.</text>
<text x="327.3" y="66.9">CTS#</text>
<text x="73.4" y="72.5">14</text>
<text x="73.4" y="76.1">15</text>
<text x="78.9" y="74.3">IO25</text>
<text x="78.9" y="77.8">IO26</text>
<text x="124.9" y="74.3">IO18</text>
<text x="126.9" y="77.8">IO5</text>
<text x="134.2" y="76.1">34</text>
<text x="134.2" y="72.5">35</text>
<text x="73.4" y="79.6">16</text>
<text x="73.4" y="83.1">17</text>
<text x="78.9" y="81.4">IO27</text>
<text x="126.1" y="81.4">SD1</text>
<text x="134.2" y="83.1">32</text>
<text x="134.2" y="79.6">33</text>
<text x="73.4" y="86.6">18</text>
<text x="78.9" y="84.9">IO14</text>
<text x="78.9" y="88.4">IO12</text>
<text x="126.1" y="84.9">SD0</text>
<text x="126.6" y="88.4">CLK</text>
<text x="134.2" y="86.6">31</text>
<text x="73.4" y="93.7">20</text>
<text x="78.9" y="95.5">IO13</text>
<text x="125.4" y="91.9">CMD</text>
<text x="126.1" y="95.5">SD3</text>
<text x="134.2" y="93.7">29</text>
<text x="134.2" y="90.2">30</text>
<text x="73.4" y="97.2">21</text>
<text x="73.4" y="100.8">22</text>
<text x="78.9" y="99">IO15</text>
<text x="126.1" y="99">SD2</text>
<text x="134.2" y="100.8">27</text>
<text x="134.2" y="97.2">28</text>
<text x="73.4" y="104.3">23</text>
<text x="73.4" y="107.8">24</text>
<text x="78.9" y="102.5">IO2</text>
<text x="78.9" y="106">IO0</text>
<text x="124.9" y="102.5">IO17</text>
<text x="134.2" y="107.8">25</text>
<text x="78.9" y="109.6">IO4</text>
<text x="124.9" y="109.6">IO16</text>
<text x="347.1" y="141.5" transform="rotate(-90 347.1 141.5)">8</text>
<text x="338.2" y="144.9">1</text>
<text x="338.2" y="148.4">2</text>
<text x="341.7" y="146.6">1</text>
<text x="348.9" y="145" transform="rotate(-90 348.9 145)">8</text>
<text x="221.9" y="152.3" transform="rotate(-90 221.9 152.3)">11</text>
<text x="338.2" y="151.9">3</text>
<text x="338.2" y="155.4">4</text>
<text x="341.7" y="150.1">2</text>
<text x="341.7" y="153.7">3</text>
<text x="211.2" y="157.2">1</text>
<text x="211.2" y="160.7">2</text>
<text x="214.7" y="159">1</text>
<text x="223.3" y="158.8" transform="rotate(-90 223.3 158.8)">11</text>
<text x="338.2" y="159">5</text>
<text x="341.7" y="157.2">4</text>
<text x="341.7" y="160.7">5</text>
<text x="63.2" y="162.5">1</text>
<text x="63.2" y="166">2</text>
<text x="67.7" y="163.9">1</text>
<text x="67.7" y="167.4">2</text>
<text x="211.2" y="164.3">3</text>
<text x="211.2" y="167.8">4</text>
<text x="214.7" y="162.5">2</text>
<text x="214.7" y="166">3</text>
<text x="338.2" y="162.5">6</text>
<text x="341.7" y="164.3">6</text>
<text x="348.9" y="165.1" transform="rotate(-90 348.9 165.1)">7</text>
<text x="63.2" y="169.5">3</text>
<text x="63.2" y="173.1">4</text>
<text x="67.7" y="171">3</text>
<text x="211.2" y="171.3">5</text>
<text x="214.7" y="169.5">4</text>
<text x="214.7" y="173.1">5</text>
<text x="347.1" y="168.6" transform="rotate(-90 347.1 168.6)">7</text>
<text x="63.2" y="176.6">5</text>
<text x="67.7" y="174.5">4</text>
<text x="67.7" y="178">5</text>
<text x="211.2" y="174.8">6</text>
<text x="211.2" y="178.4">7</text>
<text x="214.7" y="176.6">6</text>
<text x="63.2" y="180.1">6</text>
<text x="63.2" y="183.7">7</text>
<text x="67.7" y="181.5">6</text>
<text x="67.7" y="185.1">7</text>
<text x="211.2" y="181.9">8</text>
<text x="211.2" y="185.4">9</text>
<text x="214.7" y="180.1">7</text>
<text x="214.7" y="183.7">8</text>
<text x="63.2" y="187.2">8</text>
<text x="63.2" y="190.7">9</text>
<text x="67.7" y="188.6">8</text>
<text x="209.2" y="188.9">10</text>
<text x="214.7" y="187.2">9</text>
<text x="214.7" y="190.7">10</text>
<text x="61.2" y="194.2">10</text>
<text x="67.7" y="192.1">9</text>
<text x="67.7" y="195.7">10</text>
<text x="223.3" y="192.1" transform="rotate(-90 223.3 192.1)">12</text>
<text x="221.9" y="198.6" transform="rotate(-90 221.9 198.6)">12</text>
<text x="291.6" y="206.6">SBU2</text>
<text x="301.8" y="208.4">B7</text>
<text x="301.8" y="204.8">B8</text>
<text x="293.5" y="210.1">DN2</text>
<text x="293.9" y="213.6">DP2</text>
<text x="301.8" y="215.4">B5</text>
<text x="301.8" y="211.9">B6</text>
<text x="291.5" y="220.7">VBUS</text>
<text x="293.9" y="217.2">CC2</text>
<text x="301.8" y="218.9">B4A9</text>
<text x="272.9" y="227.8">16</text>
<text x="291.6" y="227.8">SBU1</text>
<text x="301.8" y="226">A8</text>
<text x="272.9" y="231.3">15</text>
<text x="279.4" y="232.7">GND</text>
<text x="279.4" y="229.2">GND</text>
<text x="293.5" y="231.3">DN1</text>
<text x="301.8" y="233">A6</text>
<text x="301.8" y="229.5">A7</text>
<text x="272.9" y="238.3">13</text>
<text x="272.9" y="234.8">14</text>
<text x="279.4" y="239.7">GND</text>
<text x="279.4" y="236.2">GND</text>
<text x="293.9" y="238.3">CC1</text>
<text x="293.9" y="234.8">DP1</text>
<text x="301.8" y="236.6">A5</text>
<text x="96.6" y="243.6">1</text>
<text x="100.1" y="245.4">VIN</text>
<text x="116.8" y="245.4">VOUT</text>
<text x="127.2" y="243.6">5</text>
<text x="291.5" y="241.9">VBUS</text>
<text x="301.8" y="240.1">A4B9</text>
<text x="96.6" y="250.7">3</text>
<text x="127.2" y="250.7">4</text>
<text x="100.1" y="252.4">CE</text>
<text x="121.1" y="252.4">NC</text>
</g>
</svg>
